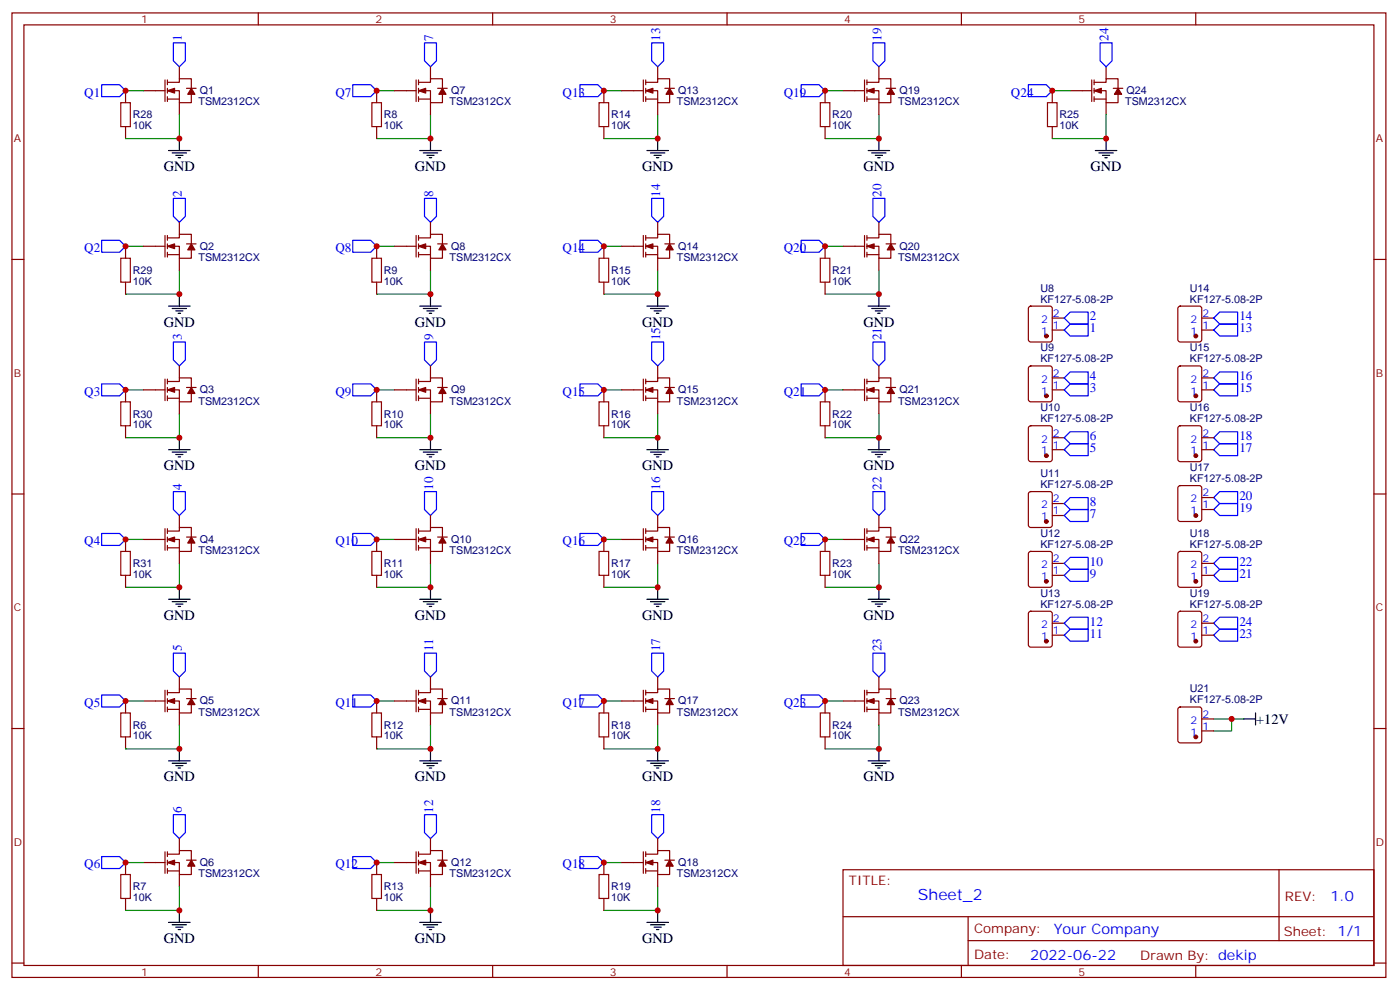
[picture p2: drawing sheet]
<svg xmlns="http://www.w3.org/2000/svg" width="413mm" height="292mm" viewBox="0 0 413 292" stroke-linecap="round" stroke-linejoin="round" font-family="sans-serif">
<g fill="none" stroke="#870000" stroke-width=".35">
<path d="M3.5 3.8h405.4v284.3h-405.4zM7.1 7.3h398.2v277.3h-398.2zM52.9 19.7v3.5M76.2 3.8v3.5M127 19.7v3.5M145.3 3.8v3.5M194 19.7v3.5M214.5 3.8v3.5M259.3 19.7v3.5M283.6 3.8v3.5M326.3 19.7v3.5M352.8 3.8v3.5"/>
<path d="M37 26.7v3.6M37 37.3v3.6M42.3 26.7h6.4M48.7 23.6v6.3M49.4 24.3h3.5v-1.1h3.5v2.8M49.4 26.7h3.5v3.6h3.5v-2.5M49.4 29.2h3.5M49.4 23.6v1.4M49.4 26v1.4M49.4 28.5v1.4M52.9 30.3v3.5M55 26h2.9"/>
<path d="M111.1 26.7v3.6M111.1 37.3v3.6M116.4 26.7h6.4M122.8 23.6v6.3M123.5 24.3h3.5v-1.1h3.5v2.8M123.5 26.7h3.5v3.6h3.5v-2.5M123.5 29.2h3.5M123.5 23.6v1.4M123.5 26v1.4M123.5 28.5v1.4M127 30.3v3.5M129.1 26h2.8"/>
<path d="M178.2 26.7v3.6M178.2 37.3v3.6M183.4 26.7h6.4M189.8 23.6v6.3M190.5 24.3h3.5v-1.1h3.6v2.8M190.5 26.7h3.5v3.6h3.6v-2.5M190.5 29.2h3.5M190.5 23.6v1.4M190.5 26v1.4M190.5 28.5v1.4M194 30.3v3.5M196.1 26h2.9"/>
<path d="M243.4 26.7v3.6M243.4 37.3v3.6M248.7 26.7h6.4M255.1 23.6v6.3M255.8 24.3h3.5v-1.1h3.5v2.8M255.8 26.7h3.5v3.6h3.5v-2.5M255.8 29.2h3.5M255.8 23.6v1.4M255.8 26v1.4M255.8 28.5v1.4M259.3 30.3v3.5M261.4 26h2.8"/>
<path d="M310.4 26.7v3.6M310.4 37.3v3.6M315.7 26.7h6.4M322.1 23.6v6.3M322.8 24.3h3.5v-1.1h3.5v2.8M322.8 26.7h3.5v3.6h3.5v-2.5M322.8 29.2h3.5M322.8 23.6v1.4M322.8 26v1.4M322.8 28.5v1.4M326.3 30.3v3.5M328.4 26h2.9"/>
<path d="M3.5 76.5h3.6M37 72.6v3.5M42.3 72.6h6.4M48.7 69.4v6.4M49.4 70.1h3.5v-1h3.5v2.8M49.4 72.6h3.5v3.5h3.5v-2.4M49.4 75.1h3.5M49.4 69.4v1.4M49.4 71.9v1.4M49.4 74.4v1.4M52.9 65.5v3.6M52.9 76.1v3.6"/>
<path d="M55 71.9h2.9M111.1 72.6v3.5M116.4 72.6h6.4M122.8 69.4v6.4M123.5 70.1h3.5v-1h3.5v2.8M123.5 72.6h3.5v3.5h3.5v-2.4M123.5 75.1h3.5M123.5 69.4v1.4M123.5 71.9v1.4M123.5 74.4v1.4M127 65.5v3.6M127 76.1v3.6"/>
<path d="M129.1 71.9h2.8M178.2 72.6v3.5M183.4 72.6h6.4M189.8 69.4v6.4M190.5 70.1h3.5v-1h3.6v2.8M190.5 72.6h3.5v3.5h3.6v-2.4M190.5 75.1h3.5M190.5 69.4v1.4M190.5 71.9v1.4M190.5 74.4v1.4M194 65.5v3.6M194 76.1v3.6"/>
<path d="M196.1 71.9h2.9M243.4 72.6v3.5M248.7 72.6h6.4M255.1 69.4v6.4M255.8 70.1h3.5v-1h3.5v2.8M255.8 72.6h3.5v3.5h3.5v-2.4M255.8 69.4v1.4M255.8 71.9v1.4M255.8 74.4v1.4M255.8 75.1h3.5M259.3 65.5v3.6M259.3 76.1v3.6"/>
<path d="M261.4 71.9h2.8M405.3 76.5h3.6M37 83.2v3.5M111.1 83.2v3.5M178.2 83.2v3.5M243.4 83.2v3.5M303.6 90.4l.5-.2h5.6l.7 .5v9.4l-.4 .7h-5.9l-.7-.4v-9.5zM310.4 97.3h3.6M310.4 93.8h3.6M347.7 90.4l.5-.2h5.6l.7 .5v9.4l-.4 .7h-5.9l-.7-.4v-9.5zM354.5 97.3h3.6M354.5 93.8h3.6"/>
<path d="M37 114.9v3.6M42.3 114.9h6.4M48.7 111.8v6.3M49.4 112.5h3.5v-1.1h3.5v2.8M49.4 114.9h3.5v3.6h3.5v-2.5M49.4 117.4h3.5M49.4 111.8v1.4M49.4 114.2v1.4M49.4 116.7v1.4M52.9 107.9v3.5M52.9 118.5v3.5M55 114.2h2.9"/>
<path d="M111.1 114.9v3.6M116.4 114.9h6.4M122.8 111.8v6.3M123.5 112.5h3.5v-1.1h3.5v2.8M123.5 114.9h3.5v3.6h3.5v-2.5M123.5 117.4h3.5M123.5 111.8v1.4M123.5 114.2v1.4M123.5 116.7v1.4M127 107.9v3.5M127 118.5v3.5M129.1 114.2h2.8"/>
<path d="M178.2 114.9v3.6M183.4 114.9h6.4M189.8 111.8v6.3M190.5 112.5h3.5v-1.1h3.6v2.8M190.5 114.9h3.5v3.6h3.6v-2.5M190.5 117.4h3.5M190.5 111.8v1.4M190.5 114.2v1.4M190.5 116.7v1.4M194 107.9v3.5M194 118.5v3.5M196.1 114.2h2.9"/>
<path d="M243.4 114.9v3.6M248.7 114.9h6.4M255.1 111.8v6.3M255.8 112.5h3.5v-1.1h3.5v2.8M255.8 114.9h3.5v3.6h3.5v-2.5M255.8 111.8v1.4M255.8 114.2v1.4M255.8 116.7v1.4M255.8 117.4h3.5M259.3 107.9v3.5M259.3 118.5v3.5M261.4 114.2h2.8"/>
<path d="M303.6 108.1l.5-.2h5.6l.7 .4v9.5l-.4 .6-5.9 .1-.7-.5v-9.4zM310.4 114.9h3.6M310.4 111.4h3.6M347.7 108.1l.5-.2h5.6l.7 .4v9.5l-.4 .6-5.9 .1-.7-.5v-9.4zM354.5 114.9h3.6M354.5 111.4h3.6M37 125.5v3.5M111.1 125.5v3.5M178.2 125.5v3.5M243.4 125.5v3.5M303.6 125.7l.5-.2h5.6l.7 .4v9.5l-.4 .6-5.9 .1-.7-.5v-9.4zM310.4 132.6h3.6"/>
<path d="M310.4 129h3.6M347.7 125.7l.5-.2h5.6l.7 .4v9.5l-.4 .6-5.9 .1-.7-.5v-9.4zM354.5 132.6h3.6M354.5 129h3.6M3.5 145.6h3.6M37 159v3.6M42.3 159h6.4M48.7 155.9v6.3M49.4 156.6h3.5v-1.1h3.5v2.8M49.4 159h3.5v3.6h3.5v-2.5M49.4 155.9v1.4M49.4 158.3v1.4"/>
<path d="M52.9 152v3.5M55 158.3h2.9M111.1 159v3.6M116.4 159h6.4M122.8 155.9v6.3M123.5 156.6h3.5v-1.1h3.5v2.8M123.5 159h3.5v3.6h3.5v-2.5M123.5 155.9v1.4M123.5 158.3v1.4M127 152v3.5M129.1 158.3h2.8M178.2 159v3.6"/>
<path d="M183.4 159h6.4M189.8 155.9v6.3M190.5 156.6h3.5v-1.1h3.6v2.8M190.5 159h3.5v3.6h3.6v-2.5M190.5 155.9v1.4M190.5 158.3v1.4M194 152v3.5M196.1 158.3h2.9M243.4 159v3.6M248.7 159h6.4M255.1 155.9v6.3M255.8 156.6h3.5v-1.1h3.5v2.8"/>
<path d="M255.8 159h3.5v3.6h3.5v-2.5M255.8 155.9v1.4M255.8 158.3v1.4M259.3 152v3.5M261.4 158.3h2.8M303.6 145.1l.5-.2h5.6l.7 .5v9.4l-.4 .6-5.9 .1-.7-.5v-9.4zM310.4 152h3.6M310.4 148.4h3.6M347.7 143.4l.5-.2h5.6l.7 .4v9.4l-.4 .7h-5.9l-.7-.4v-9.4zM354.5 150.2h3.6M354.5 146.7h3.6M405.3 145.6h3.6"/>
<path d="M37 169.6v3.5M49.4 161.5h3.5M49.4 160.8v1.4M52.9 162.6v3.5M111.1 169.6v3.5M123.5 161.5h3.5M123.5 160.8v1.4M127 162.6v3.5M178.2 169.6v3.5M190.5 161.5h3.5M190.5 160.8v1.4M194 162.6v3.5"/>
<path d="M243.4 169.6v3.5M255.8 160.8v1.4M255.8 161.5h3.5M259.3 162.6v3.5M303.6 162.8l.5-.2h5.6l.7 .4v9.4l-.4 .7h-5.9l-.7-.4v-9.4zM310.4 169.6h3.6M310.4 166.1h3.6M347.7 162.8l.5-.2h5.6l.7 .4v9.4l-.4 .7h-5.9l-.7-.4v-9.4zM354.5 169.6h3.6M354.5 166.1h3.6M52.9 199.6v3.5M127 199.6v3.5"/>
<path d="M194 199.6v3.5M259.3 199.6v3.5M303.6 180.4l.5-.2h5.6l.7 .4v9.5l-.4 .6-5.9 .1-.7-.5v-9.4zM310.4 187.3h3.6M310.4 183.7h3.6M347.7 180.4l.5-.2h5.6l.7 .4v9.5l-.4 .6-5.9 .1-.7-.5v-9.4zM354.5 187.3h3.6M354.5 183.7h3.6M3.5 214.8h3.6M37 206.7v3.5M37 217.2v3.6M42.3 206.7h6.4"/>
<path d="M48.7 203.5v6.3M49.4 204.2h3.5v-1.1h3.5v2.9M49.4 206.7h3.5v3.5h3.5v-2.5M49.4 209.1h3.5M49.4 203.5v1.4M49.4 206v1.4M49.4 208.4v1.4M52.9 210.2v3.5M55 206h2.9M111.1 206.7v3.5M111.1 217.2v3.6M116.4 206.7h6.4"/>
<path d="M122.8 203.5v6.3M123.5 204.2h3.5v-1.1h3.5v2.9M123.5 206.7h3.5v3.5h3.5v-2.5M123.5 209.1h3.5M123.5 203.5v1.4M123.5 206v1.4M123.5 208.4v1.4M127 210.2v3.5M129.1 206h2.8M178.2 206.7v3.5M178.2 217.2v3.6M183.4 206.7h6.4"/>
<path d="M189.8 203.5v6.3M190.5 204.2h3.5v-1.1h3.6v2.9M190.5 206.7h3.5v3.5h3.6v-2.5M190.5 209.1h3.5M190.5 203.5v1.4M190.5 206v1.4M190.5 208.4v1.4M194 210.2v3.5M196.1 206h2.9M243.4 206.7v3.5M243.4 217.2v3.6M248.7 206.7h6.4"/>
<path d="M255.1 203.5v6.3M255.8 204.2h3.5v-1.1h3.5v2.9M255.8 206.7h3.5v3.5h3.5v-2.5M255.8 209.1h3.5M255.8 203.5v1.4M255.8 206v1.4M255.8 208.4v1.4M259.3 210.2v3.5M261.4 206h2.8M347.7 208.6l.5-.2h5.6l.7 .5v9.4l-.4 .6-5.9 .1-.7-.5v-9.4zM354.5 215.5h3.6M354.5 211.9h3.6"/>
<path d="M405.3 214.8h3.6M37 254.3v3.5M42.3 254.3h6.4M48.7 251.1v6.4M49.4 251.8h3.5v-1h3.5v2.8M49.4 254.3h3.5v3.5h3.5v-2.5M49.4 256.8h3.5M49.4 251.1v1.4M49.4 253.6v1.4M49.4 256v1.5M52.9 247.2v3.6M52.9 257.8v3.5"/>
<path d="M55 253.6h2.9M111.1 254.3v3.5M116.4 254.3h6.4M122.8 251.1v6.4M123.5 251.8h3.5v-1h3.5v2.8M123.5 254.3h3.5v3.5h3.5v-2.5M123.5 256.8h3.5M123.5 251.1v1.4M123.5 253.6v1.4M123.5 256v1.5M127 247.2v3.6M127 257.8v3.5"/>
<path d="M129.1 253.6h2.8M178.2 254.3v3.5M183.4 254.3h6.4M189.8 251.1v6.4M190.5 251.8h3.5v-1h3.6v2.8M190.5 254.3h3.5v3.5h3.6v-2.5M190.5 256.8h3.5M190.5 251.1v1.4M190.5 253.6v1.4M190.5 256v1.5M194 247.2v3.6M194 257.8v3.5"/>
<path d="M196.1 253.6h2.9M248.7 256.4h156.6v28.2h-156.6zM377.3 256.4v20.9M37 264.9v3.5M111.1 264.9v3.5M178.2 264.9v3.5M248.7 270.2h156.5M285.6 277.3h119.6M285.6 270.2v14.2M3.5 283.9h3.6M76.2 284.6v3.5M145.3 284.6v3.5"/>
<path d="M214.5 284.6v3.5M283.6 284.6v3.5M352.8 284.6v3.5M405.3 283.9h3.6"/>
</g>
<g fill="none" stroke="#008700" stroke-width=".35">
<path d="M37 26.7h5.3M52.9 33.8v7.1h-15.9M111.1 26.7h5.3M127 33.8v7.1h-15.9M178.2 26.7h5.2M194 33.8v7.1h-15.8M243.4 26.7h5.3M259.3 33.8v7.1h-15.9M310.4 26.7h5.3M326.3 33.8v7.1h-15.9M37 72.6h5.3M52.9 79.7v7h-15.9"/>
<path d="M111.1 72.6h5.3M127 79.7v7h-15.9M178.2 72.6h5.2M194 79.7v7h-15.8M243.4 72.6h5.3M259.3 79.7v7h-15.9M37 114.9h5.3M111.1 114.9h5.3M178.2 114.9h5.2M243.4 114.9h5.3M52.9 122v7h-15.9M127 122v7h-15.9"/>
<path d="M194 122v7h-15.8M259.3 122v7h-15.9M37 159h5.3M111.1 159h5.3M178.2 159h5.2M243.4 159h5.3M52.9 166.1v7h-15.9M127 166.1v7h-15.9M194 166.1v7h-15.8M259.3 166.1v7h-15.9M37 206.7h5.3M52.9 213.7v7.1h-15.9"/>
<path d="M111.1 206.7h5.3M127 213.7v7.1h-15.9M178.2 206.7h5.2M194 213.7v7.1h-15.8M243.4 206.7h5.3M259.3 213.7v7.1h-15.9M358.1 211.9h8.8M363.4 211.9v3.6h-5.3M37 254.3h5.3M111.1 254.3h5.3M178.2 254.3h5.2M52.9 261.3v7.1h-15.9"/>
<path d="M127 261.3v7.1h-15.9M194 261.3v7.1h-15.8"/>
</g>
<g fill="none" stroke="#000" stroke-width=".35">
<path d="M49.7 44.4h6.4M50.8 45.1h4.2M51.9 45.8h2.1M52.6 46.5h.7M52.9 40.9v3.5M123.8 44.4h6.4M124.9 45.1h4.2M125.9 45.8h2.2M126.6 46.5h.8M127 40.9v3.5M190.9 44.4h6.3M191.9 45.1h4.2"/>
<path d="M193 45.8h2.1M193.7 46.5h.7M194 40.9v3.5M256.1 44.4h6.4M257.2 45.1h4.2M258.2 45.8h2.1M258.9 46.5h.7M259.3 40.9v3.5M323.1 44.4h6.4M324.2 45.1h4.2M325.3 45.8h2.1M326 46.5h.7"/>
<path d="M326.3 40.9v3.5M49.7 90.2h6.4M50.8 90.9h4.2M51.9 91.7h2.1M52.6 92.4h.7M52.9 86.7v3.5M123.8 90.2h6.4M124.9 90.9h4.2M125.9 91.7h2.2M126.6 92.4h.8M127 86.7v3.5M190.9 90.2h6.3"/>
<path d="M191.9 90.9h4.2M193 91.7h2.1M193.7 92.4h.7M194 86.7v3.5M256.1 90.2h6.4M257.2 90.9h4.2M258.2 91.7h2.1M258.9 92.4h.7M259.3 86.7v3.5M49.7 132.6h6.4M50.8 133.3h4.2M51.9 134h2.1"/>
<path d="M52.6 134.7h.7M52.9 129v3.6M123.8 132.6h6.4M124.9 133.3h4.2M125.9 134h2.2M126.6 134.7h.8M127 129v3.6M190.9 132.6h6.3M191.9 133.3h4.2M193 134h2.1M193.7 134.7h.7M194 129v3.6"/>
<path d="M256.1 132.6h6.4M257.2 133.3h4.2M258.2 134h2.1M258.9 134.7h.7M259.3 129v3.6M49.7 176.7h6.4M50.8 177.4h4.2M51.9 178.1h2.1M52.6 178.8h.7M52.9 173.1v3.6M123.8 176.7h6.4M124.9 177.4h4.2"/>
<path d="M125.9 178.1h2.2M126.6 178.8h.8M127 173.1v3.6M190.9 176.7h6.3M191.9 177.4h4.2M193 178.1h2.1M193.7 178.8h.7M194 173.1v3.6M256.1 176.7h6.4M257.2 177.4h4.2M258.2 178.1h2.1M258.9 178.8h.7"/>
<path d="M259.3 173.1v3.6M366.9 211.9h3.5M370.4 210.2v3.5M49.7 224.3h6.4M50.8 225h4.2M51.9 225.7h2.1M52.6 226.4h.7M52.9 220.8v3.5M123.8 224.3h6.4M124.9 225h4.2M125.9 225.7h2.2M126.6 226.4h.8"/>
<path d="M127 220.8v3.5M190.9 224.3h6.3M191.9 225h4.2M193 225.7h2.1M193.7 226.4h.7M194 220.8v3.5M256.1 224.3h6.4M257.2 225h4.2M258.2 225.7h2.1M258.9 226.4h.7M259.3 220.8v3.5M49.7 271.9h6.4"/>
<path d="M50.8 272.6h4.2M51.9 273.3h2.1M52.6 274h.7M52.9 268.4v3.5M123.8 271.9h6.4M124.9 272.6h4.2M125.9 273.3h2.2M126.6 274h.8M127 268.4v3.5M190.9 271.9h6.3M191.9 272.6h4.2M193 273.3h2.1"/>
<path d="M193.7 274h.7M194 268.4v3.5"/>
</g>
<g fill="#870000" stroke="#870000" stroke-width=".35">
<path d="M322.8 26.7l2.1-.7v1.4z"/>
<path d="M329.8 26l1.1 1.8h-2.1z"/>
<path d="M255.8 206.7l2.1-.7v1.4z"/>
<path d="M262.8 206l1.1 1.7h-2.1z"/>
<path d="M255.8 159l2.1-.7v1.4z"/>
<path d="M262.8 158.3l1.1 1.8h-2.1z"/>
<path d="M255.8 114.9l2.1-.7v1.4z"/>
<path d="M262.8 114.2l1.1 1.8h-2.1z"/>
<path d="M255.8 72.6l2.1-.7v1.4z"/>
<path d="M262.8 71.9l1.1 1.8h-2.1z"/>
<path d="M255.8 26.7l2.1-.7v1.4z"/>
<path d="M262.8 26l1.1 1.8h-2.1z"/>
<path d="M190.5 254.3l2.1-.7v1.4z"/>
<path d="M197.6 253.6l1 1.7h-2.1z"/>
<path d="M190.5 206.7l2.1-.7v1.4z"/>
<path d="M197.6 206l1 1.7h-2.1z"/>
<path d="M190.5 159l2.1-.7v1.4z"/>
<path d="M197.6 158.3l1 1.8h-2.1z"/>
<path d="M190.5 114.9l2.1-.7v1.4z"/>
<path d="M197.6 114.2l1 1.8h-2.1z"/>
<path d="M190.5 72.6l2.1-.7v1.4z"/>
<path d="M197.6 71.9l1 1.8h-2.1z"/>
<path d="M190.5 26.7l2.1-.7v1.4z"/>
<path d="M197.6 26l1 1.8h-2.1z"/>
<path d="M123.5 254.3l2.1-.7v1.4z"/>
<path d="M130.5 253.6l1.1 1.7h-2.1z"/>
<path d="M123.5 206.7l2.1-.7v1.4z"/>
<path d="M130.5 206l1.1 1.7h-2.1z"/>
<path d="M123.5 159l2.1-.7v1.4z"/>
<path d="M130.5 158.3l1.1 1.8h-2.1z"/>
<path d="M123.5 114.9l2.1-.7v1.4z"/>
<path d="M130.5 114.2l1.1 1.8h-2.1z"/>
<path d="M123.5 72.6l2.1-.7v1.4z"/>
<path d="M130.5 71.9l1.1 1.8h-2.1z"/>
<path d="M123.5 26.7l2.1-.7v1.4z"/>
<path d="M130.5 26l1.1 1.8h-2.1z"/>
<path d="M49.4 254.3l2.1-.7v1.4z"/>
<path d="M56.4 253.6l1.1 1.7h-2.1z"/>
<path d="M49.4 206.7l2.1-.7v1.4z"/>
<path d="M56.4 206l1.1 1.7h-2.1z"/>
<path d="M49.4 26.7l2.1-.7v1.4z"/>
<path d="M56.4 26l1.1 1.8h-2.1z"/>
<path d="M49.4 72.6l2.1-.7v1.4z"/>
<path d="M56.4 71.9l1.1 1.8h-2.1z"/>
<path d="M49.4 114.9l2.1-.7v1.4z"/>
<path d="M56.4 114.2l1.1 1.8h-2.1z"/>
<path d="M49.4 159l2.1-.7v1.4z"/>
<path d="M56.4 158.3l1.1 1.8h-2.1z"/>
<circle cx="352.8" cy="217.2" r=".53"/>
<circle cx="308.7" cy="99.1" r=".53"/>
<circle cx="308.7" cy="116.7" r=".53"/>
<circle cx="308.7" cy="134.3" r=".53"/>
<circle cx="308.7" cy="153.7" r=".53"/>
<circle cx="308.7" cy="171.4" r=".53"/>
<circle cx="308.7" cy="189" r=".53"/>
<circle cx="352.8" cy="99.1" r=".53"/>
<circle cx="352.8" cy="116.7" r=".53"/>
<circle cx="352.8" cy="134.3" r=".53"/>
<circle cx="352.8" cy="152" r=".53"/>
<circle cx="352.8" cy="171.4" r=".53"/>
<circle cx="352.8" cy="189" r=".53"/>
</g>
<g fill="none" stroke="#00f" stroke-width=".35">
<path d="M51.2 12.6h3.5v5.3l-1.8 1.8-1.7-1.8zM125.2 12.6h3.6v5.3l-1.8 1.8-1.8-1.8zM192.3 12.6h3.5v5.3l-1.8 1.8-1.7-1.8zM257.5 12.6h3.6v5.3l-1.8 1.8-1.8-1.8zM324.6 12.6h3.5v5.3l-1.8 1.8-1.7-1.8zM30 25h5.3l1.7 1.7-1.7 1.8h-5.3zM104.1 25h5.3l1.7 1.7-1.7 1.8h-5.3zM171.1 25h5.3l1.8 1.7-1.8 1.8h-5.3zM236.4 25h5.3l1.7 1.7-1.7 1.8h-5.3zM303.4 25h5.3l1.7 1.7-1.7 1.8h-5.3zM51.2 58.5h3.5v5.3l-1.8 1.7-1.7-1.7zM125.2 58.5h3.6v5.3l-1.8 1.7-1.8-1.7z"/>
<path d="M192.3 58.5h3.5v5.3l-1.8 1.7-1.7-1.7zM257.5 58.5h3.6v5.3l-1.8 1.7-1.8-1.7zM30 70.8h5.3l1.7 1.8-1.7 1.8h-5.3zM104.1 70.8h5.3l1.7 1.8-1.7 1.8h-5.3zM171.1 70.8h5.3l1.8 1.8-1.8 1.8h-5.3zM236.4 70.8h5.3l1.7 1.8-1.7 1.8h-5.3zM314 93.8l1.7-1.8h5.3v3.5h-5.3zM314 97.3l1.7-1.8h5.3v3.6h-5.3zM358.1 93.8l1.7-1.8h5.3v3.5h-5.3zM358.1 97.3l1.7-1.8h5.3v3.6h-5.3zM30 113.2h5.3l1.7 1.7-1.7 1.8h-5.3zM51.2 100.8h3.5v5.3l-1.8 1.8-1.7-1.8z"/>
<path d="M104.1 113.2h5.3l1.7 1.7-1.7 1.8h-5.3zM125.2 100.8h3.6v5.3l-1.8 1.8-1.8-1.8zM171.1 113.2h5.3l1.8 1.7-1.8 1.8h-5.3zM192.3 100.8h3.5v5.3l-1.8 1.8-1.7-1.8zM236.4 113.2h5.3l1.7 1.7-1.7 1.8h-5.3zM257.5 100.8h3.6v5.3l-1.8 1.8-1.8-1.8zM314 111.4l1.7-1.8h5.3v3.6h-5.3zM314 114.9l1.7-1.7h5.3v3.5h-5.3zM358.1 111.4l1.7-1.8h5.3v3.6h-5.3zM358.1 114.9l1.7-1.7h5.3v3.5h-5.3zM314 129l1.7-1.7h5.3v3.5h-5.3zM314 132.6l1.7-1.8h5.3v3.5h-5.3z"/>
<path d="M358.1 129l1.7-1.7h5.3v3.5h-5.3zM358.1 132.6l1.7-1.8h5.3v3.5h-5.3zM30 157.3h5.3l1.7 1.7-1.7 1.8h-5.3zM51.2 144.9h3.5v5.3l-1.8 1.8-1.7-1.8zM104.1 157.3h5.3l1.7 1.7-1.7 1.8h-5.3zM125.2 144.9h3.6v5.3l-1.8 1.8-1.8-1.8zM171.1 157.3h5.3l1.8 1.7-1.8 1.8h-5.3zM192.3 144.9h3.5v5.3l-1.8 1.8-1.7-1.8zM236.4 157.3h5.3l1.7 1.7-1.7 1.8h-5.3zM257.5 144.9h3.6v5.3l-1.8 1.8-1.8-1.8zM314 148.4l1.7-1.7h5.3v3.5h-5.3zM314 152l1.7-1.8h5.3v3.5h-5.3z"/>
<path d="M358.1 146.7l1.7-1.8h5.3v3.5h-5.3zM358.1 150.2l1.7-1.8h5.3v3.6h-5.3zM314 166.1l1.7-1.8h5.3v3.6h-5.3zM314 169.6l1.7-1.7h5.3v3.5h-5.3zM358.1 166.1l1.7-1.8h5.3v3.6h-5.3zM358.1 169.6l1.7-1.7h5.3v3.5h-5.3zM51.2 192.5h3.5v5.3l-1.8 1.8-1.7-1.8zM125.2 192.5h3.6v5.3l-1.8 1.8-1.8-1.8zM192.3 192.5h3.5v5.3l-1.8 1.8-1.7-1.8zM257.5 192.5h3.6v5.3l-1.8 1.8-1.8-1.8zM314 183.7l1.7-1.7h5.3v3.5h-5.3zM314 187.3l1.7-1.8h5.3v3.5h-5.3z"/>
<path d="M358.1 183.7l1.7-1.7h5.3v3.5h-5.3zM358.1 187.3l1.7-1.8h5.3v3.5h-5.3zM30 204.9h5.3l1.7 1.8-1.7 1.7h-5.3zM104.1 204.9h5.3l1.7 1.8-1.7 1.7h-5.3zM171.1 204.9h5.3l1.8 1.8-1.8 1.7h-5.3zM236.4 204.9h5.3l1.7 1.8-1.7 1.7h-5.3zM30 252.5h5.3l1.7 1.8-1.7 1.7h-5.3zM51.2 240.2h3.5v5.3l-1.8 1.7-1.7-1.7zM104.1 252.5h5.3l1.7 1.8-1.7 1.7h-5.3zM125.2 240.2h3.6v5.3l-1.8 1.7-1.8-1.7zM171.1 252.5h5.3l1.8 1.8-1.8 1.7h-5.3zM192.3 240.2h3.5v5.3l-1.8 1.7-1.7-1.7z"/>
</g>
<g fill="none" stroke="#a10000" stroke-width=".35">
<path d="M35.6 30.3h2.9v7h-2.9zM109.7 30.3h2.8v7h-2.8zM176.7 30.3h2.9v7h-2.9zM242 30.3h2.8v7h-2.8zM309 30.3h2.9v7h-2.9zM35.6 76.1h2.9v7.1h-2.9zM109.7 76.1h2.8v7.1h-2.8zM176.7 76.1h2.9v7.1h-2.9zM242 76.1h2.8v7.1h-2.8zM35.6 118.5h2.9v7h-2.9zM109.7 118.5h2.8v7h-2.8zM176.7 118.5h2.9v7h-2.9z"/>
<path d="M242 118.5h2.8v7h-2.8zM35.6 162.6h2.9v7h-2.9zM109.7 162.6h2.8v7h-2.8zM176.7 162.6h2.9v7h-2.9zM242 162.6h2.8v7h-2.8zM35.6 210.2h2.9v7h-2.9zM109.7 210.2h2.8v7h-2.8zM176.7 210.2h2.9v7h-2.9zM242 210.2h2.8v7h-2.8zM35.6 257.8h2.9v7.1h-2.9zM109.7 257.8h2.8v7.1h-2.8zM176.7 257.8h2.9v7.1h-2.9z"/>
</g>
<g fill="#c00">
<circle cx="363.4" cy="211.9" r=".88"/>
<circle cx="178.2" cy="254.3" r=".88"/>
<circle cx="326.3" cy="40.9" r=".88"/>
<circle cx="310.4" cy="26.7" r=".88"/>
<circle cx="243.4" cy="206.7" r=".88"/>
<circle cx="243.4" cy="159" r=".88"/>
<circle cx="243.4" cy="114.9" r=".88"/>
<circle cx="243.4" cy="72.6" r=".88"/>
<circle cx="243.4" cy="26.7" r=".88"/>
<circle cx="178.2" cy="206.7" r=".88"/>
<circle cx="178.2" cy="159" r=".88"/>
<circle cx="178.2" cy="114.9" r=".88"/>
<circle cx="178.2" cy="72.6" r=".88"/>
<circle cx="178.2" cy="26.7" r=".88"/>
<circle cx="111.1" cy="254.3" r=".88"/>
<circle cx="111.1" cy="206.7" r=".88"/>
<circle cx="111.1" cy="159" r=".88"/>
<circle cx="111.1" cy="114.9" r=".88"/>
<circle cx="111.1" cy="72.6" r=".88"/>
<circle cx="111.1" cy="26.7" r=".88"/>
<circle cx="37" cy="254.3" r=".88"/>
<circle cx="37" cy="206.7" r=".88"/>
<circle cx="37" cy="159" r=".88"/>
<circle cx="37" cy="114.9" r=".88"/>
<circle cx="37" cy="72.6" r=".88"/>
<circle cx="259.3" cy="220.8" r=".88"/>
<circle cx="259.3" cy="173.1" r=".88"/>
<circle cx="259.3" cy="129" r=".88"/>
<circle cx="259.3" cy="86.7" r=".88"/>
<circle cx="259.3" cy="40.9" r=".88"/>
<circle cx="194" cy="268.4" r=".88"/>
<circle cx="194" cy="220.8" r=".88"/>
<circle cx="194" cy="173.1" r=".88"/>
<circle cx="194" cy="129" r=".88"/>
<circle cx="194" cy="86.7" r=".88"/>
<circle cx="194" cy="40.9" r=".88"/>
<circle cx="127" cy="268.4" r=".88"/>
<circle cx="127" cy="220.8" r=".88"/>
<circle cx="127" cy="173.1" r=".88"/>
<circle cx="127" cy="129" r=".88"/>
<circle cx="127" cy="86.7" r=".88"/>
<circle cx="127" cy="40.9" r=".88"/>
<circle cx="52.9" cy="268.4" r=".88"/>
<circle cx="52.9" cy="220.8" r=".88"/>
<circle cx="37" cy="26.7" r=".88"/>
<circle cx="52.9" cy="40.9" r=".88"/>
<circle cx="52.9" cy="86.7" r=".88"/>
<circle cx="52.9" cy="129" r=".88"/>
<circle cx="52.9" cy="173.1" r=".88"/>
</g>
<text font-size="4.6" fill="#00f" x="270.8" y="265.4">Sheet_2</text>
<g font-size="4.2">
<text x="48.3" y="50.5">GND</text>
<text x="122.4" y="50.5">GND</text>
<text x="189.4" y="50.5">GND</text>
<text x="254.7" y="50.5">GND</text>
<text x="321.7" y="50.5">GND</text>
<text x="48.3" y="96.3">GND</text>
<text x="122.4" y="96.3">GND</text>
<text x="189.4" y="96.3">GND</text>
<text x="254.7" y="96.3">GND</text>
<text x="48.3" y="138.7">GND</text>
<text x="122.4" y="138.7">GND</text>
<text x="189.4" y="138.7">GND</text>
<text x="254.7" y="138.7">GND</text>
<text x="48.3" y="182.8">GND</text>
<text x="122.4" y="182.8">GND</text>
<text x="189.4" y="182.8">GND</text>
<text x="254.7" y="182.8">GND</text>
<text x="370.6" y="213.4">+12V</text>
<text x="48.3" y="230.4">GND</text>
<text x="122.4" y="230.4">GND</text>
<text x="189.4" y="230.4">GND</text>
<text x="254.7" y="230.4">GND</text>
<text x="48.3" y="278">GND</text>
<text x="122.4" y="278">GND</text>
<text x="189.4" y="278">GND</text>
</g>
<g font-size="4.2" fill="#00f">
<text x="392.5" y="265.7">1.0</text>
<text x="310.9" y="275.2">Your Company</text>
<text x="304" y="283">2022-06-22</text>
</g>
<g font-size="3.9" fill="#00f">
<text x="53.6" y="12.1" transform="rotate(-90 53.6 12.1)">1</text>
<text x="127.8" y="12.1" transform="rotate(-90 127.8 12.1)">7</text>
<text x="194.8" y="12.1" transform="rotate(-90 194.8 12.1)">13</text>
<text x="260.1" y="12.1" transform="rotate(-90 260.1 12.1)">19</text>
<text x="327.1" y="12.1" transform="rotate(-90 327.1 12.1)">24</text>
<text x="24.9" y="28.6">Q1</text>
<text x="98.9" y="28.5">Q7</text>
<text x="166" y="28.5">Q13</text>
<text x="231.2" y="28.5">Q19</text>
<text x="298.3" y="28.5">Q24</text>
<text x="53.6" y="58" transform="rotate(-90 53.6 58)">2</text>
<text x="127.8" y="58" transform="rotate(-90 127.8 58)">8</text>
<text x="194.8" y="58" transform="rotate(-90 194.8 58)">14</text>
<text x="260.1" y="58" transform="rotate(-90 260.1 58)">20</text>
<text x="24.9" y="74.4">Q2</text>
<text x="98.9" y="74.3">Q8</text>
<text x="166" y="74.3">Q14</text>
<text x="231.2" y="74.3">Q20</text>
<text x="321.6" y="94.5">2</text>
<text x="365.7" y="94.5">14</text>
<text x="53.7" y="100.3" transform="rotate(-90 53.7 100.3)">3</text>
<text x="127.8" y="100.3" transform="rotate(-90 127.8 100.3)">9</text>
<text x="194.8" y="100.3" transform="rotate(-90 194.8 100.3)">15</text>
<text x="260.1" y="100.3" transform="rotate(-90 260.1 100.3)">21</text>
<text x="321.6" y="98">1</text>
<text x="365.7" y="98">13</text>
<text x="321.6" y="112.1">4</text>
<text x="365.7" y="112.1">16</text>
<text x="24.9" y="116.6">Q3</text>
<text x="98.9" y="116.6">Q9</text>
<text x="166" y="116.6">Q15</text>
<text x="231.2" y="116.6">Q21</text>
<text x="321.6" y="115.6">3</text>
<text x="365.7" y="115.6">15</text>
<text x="321.6" y="129.8">6</text>
<text x="365.7" y="129.8">18</text>
<text x="321.6" y="133.3">5</text>
<text x="365.7" y="133.3">17</text>
<text x="53.7" y="144.4" transform="rotate(-90 53.7 144.4)">4</text>
<text x="127.8" y="144.4" transform="rotate(-90 127.8 144.4)">10</text>
<text x="194.8" y="144.4" transform="rotate(-90 194.8 144.4)">16</text>
<text x="260.1" y="144.4" transform="rotate(-90 260.1 144.4)">22</text>
<text x="321.6" y="149.2">8</text>
<text x="365.7" y="147.4">20</text>
<text x="321.6" y="152.7">7</text>
<text x="365.7" y="150.9">19</text>
<text x="24.9" y="160.7">Q4</text>
<text x="98.9" y="160.7">Q10</text>
<text x="166" y="160.7">Q16</text>
<text x="231.2" y="160.7">Q22</text>
<text x="321.6" y="166.8">10</text>
<text x="365.7" y="166.8">22</text>
<text x="321.6" y="170.3">9</text>
<text x="365.7" y="170.3">21</text>
<text x="321.6" y="184.4">12</text>
<text x="365.7" y="184.4">24</text>
<text x="321.6" y="188">11</text>
<text x="365.7" y="188">23</text>
<text x="53.7" y="192" transform="rotate(-90 53.7 192)">5</text>
<text x="127.8" y="192" transform="rotate(-90 127.8 192)">11</text>
<text x="194.8" y="192" transform="rotate(-90 194.8 192)">17</text>
<text x="260.1" y="192" transform="rotate(-90 260.1 192)">23</text>
<text x="24.9" y="208.4">Q5</text>
<text x="98.9" y="208.4">Q11</text>
<text x="166" y="208.4">Q17</text>
<text x="231.2" y="208.4">Q23</text>
<text x="53.7" y="239.6" transform="rotate(-90 53.7 239.6)">6</text>
<text x="127.8" y="239.6" transform="rotate(-90 127.8 239.6)">12</text>
<text x="194.8" y="239.6" transform="rotate(-90 194.8 239.6)">18</text>
<text x="24.9" y="256">Q6</text>
<text x="98.9" y="256">Q12</text>
<text x="166" y="256">Q18</text>
</g>
<g font-size="3.9" fill="#800">
<text x="250.5" y="261">TITLE:</text>
<text x="379.1" y="265.7">REV:</text>
<text x="287.4" y="275.2">Company:</text>
<text x="378.7" y="275.8">Sheet: 1/1</text>
<text x="287.4" y="282.9">Date:</text>
<text x="336.4" y="282.9">Drawn By: dekip</text>
</g>
<g font-size="3.2" fill="#800">
<text x="41.6" y="6.8">1</text>
<text x="110.8" y="6.8">2</text>
<text x="179.9" y="6.8">3</text>
<text x="249.1" y="6.8">4</text>
<text x="318.2" y="6.8">5</text>
<text x="4.1" y="41.9">A</text>
<text x="405.9" y="41.9">A</text>
<text x="4.1" y="111.1">B</text>
<text x="405.9" y="111.1">B</text>
<text x="4.1" y="180.2">C</text>
<text x="405.9" y="180.2">C</text>
<text x="4.1" y="249.3">D</text>
<text x="405.9" y="249.3">D</text>
<text x="41.6" y="287.6">1</text>
<text x="110.8" y="287.6">2</text>
<text x="179.9" y="287.6">3</text>
<text x="249.1" y="287.6">4</text>
<text x="318.2" y="287.6">5</text>
</g>
<g font-size="3.2" fill="#000080">
<text x="59" y="27.8">Q1</text>
<text x="133.1" y="27.8">Q7</text>
<text x="200.1" y="27.8">Q13</text>
<text x="265.3" y="27.8">Q19</text>
<text x="332.4" y="27.8">Q24</text>
<text x="39.2" y="34.9">R28</text>
<text x="58.6" y="31.1">TSM2312CX</text>
<text x="113.2" y="34.9">R8</text>
<text x="132.6" y="31.1">TSM2312CX</text>
<text x="180.3" y="34.9">R14</text>
<text x="199.7" y="31.1">TSM2312CX</text>
<text x="245.5" y="34.9">R20</text>
<text x="264.9" y="31.1">TSM2312CX</text>
<text x="312.6" y="34.9">R25</text>
<text x="332" y="31.1">TSM2312CX</text>
<text x="39.2" y="38">10K</text>
<text x="113.2" y="38">10K</text>
<text x="180.3" y="38">10K</text>
<text x="245.5" y="38">10K</text>
<text x="312.6" y="38">10K</text>
<text x="58.6" y="76.9">TSM2312CX</text>
<text x="59" y="73.6">Q2</text>
<text x="132.6" y="76.9">TSM2312CX</text>
<text x="133.1" y="73.6">Q8</text>
<text x="199.7" y="76.9">TSM2312CX</text>
<text x="200.1" y="73.6">Q14</text>
<text x="264.9" y="76.9">TSM2312CX</text>
<text x="265.3" y="73.6">Q20</text>
<text x="39.2" y="83.9">10K</text>
<text x="39.2" y="80.8">R29</text>
<text x="113.2" y="83.9">10K</text>
<text x="113.2" y="80.8">R9</text>
<text x="180.3" y="83.9">10K</text>
<text x="180.3" y="80.8">R15</text>
<text x="245.5" y="83.9">10K</text>
<text x="245.5" y="80.8">R21</text>
<text x="306.9" y="89.2">KF127-5.08-2P</text>
<text x="306.9" y="86">U8</text>
<text x="351" y="89.2">KF127-5.08-2P</text>
<text x="351" y="86">U14</text>
<text x="306.9" y="106.8">KF127-5.08-2P</text>
<text x="306.9" y="103.6">U9</text>
<text x="351" y="106.8">KF127-5.08-2P</text>
<text x="351" y="103.6">U15</text>
<text x="58.6" y="119.3">TSM2312CX</text>
<text x="59" y="116">Q3</text>
<text x="132.6" y="119.3">TSM2312CX</text>
<text x="133.1" y="116">Q9</text>
<text x="199.7" y="119.3">TSM2312CX</text>
<text x="200.1" y="116">Q15</text>
<text x="264.9" y="119.3">TSM2312CX</text>
<text x="265.3" y="116">Q21</text>
<text x="39.2" y="123.1">R30</text>
<text x="113.2" y="123.1">R10</text>
<text x="180.3" y="123.1">R16</text>
<text x="245.5" y="123.1">R22</text>
<text x="306.9" y="124.5">KF127-5.08-2P</text>
<text x="306.9" y="121.2">U10</text>
<text x="351" y="124.5">KF127-5.08-2P</text>
<text x="351" y="121.2">U16</text>
<text x="39.2" y="126.2">10K</text>
<text x="113.2" y="126.2">10K</text>
<text x="180.3" y="126.2">10K</text>
<text x="245.5" y="126.2">10K</text>
<text x="306.9" y="143.9">KF127-5.08-2P</text>
<text x="306.9" y="140.6">U11</text>
<text x="351" y="142.1">KF127-5.08-2P</text>
<text x="351" y="138.9">U17</text>
<text x="59" y="160.1">Q4</text>
<text x="133.1" y="160.1">Q10</text>
<text x="200.1" y="160.1">Q16</text>
<text x="265.3" y="160.1">Q22</text>
<text x="306.9" y="161.5">KF127-5.08-2P</text>
<text x="306.9" y="158.3">U12</text>
<text x="351" y="161.5">KF127-5.08-2P</text>
<text x="351" y="158.3">U18</text>
<text x="39.2" y="167.2">R31</text>
<text x="58.6" y="163.4">TSM2312CX</text>
<text x="113.2" y="167.2">R11</text>
<text x="132.6" y="163.4">TSM2312CX</text>
<text x="180.3" y="167.2">R17</text>
<text x="199.7" y="163.4">TSM2312CX</text>
<text x="245.5" y="167.2">R23</text>
<text x="264.9" y="163.4">TSM2312CX</text>
<text x="39.2" y="170.3">10K</text>
<text x="113.2" y="170.3">10K</text>
<text x="180.3" y="170.3">10K</text>
<text x="245.5" y="170.3">10K</text>
<text x="306.9" y="179.1">KF127-5.08-2P</text>
<text x="306.9" y="175.9">U13</text>
<text x="351" y="179.1">KF127-5.08-2P</text>
<text x="351" y="175.9">U19</text>
<text x="59" y="207.7">Q5</text>
<text x="133.1" y="207.7">Q11</text>
<text x="200.1" y="207.7">Q17</text>
<text x="265.3" y="207.7">Q23</text>
<text x="351" y="207.4">KF127-5.08-2P</text>
<text x="351" y="204.1">U21</text>
<text x="39.2" y="214.8">R6</text>
<text x="58.6" y="211">TSM2312CX</text>
<text x="113.2" y="214.8">R12</text>
<text x="132.6" y="211">TSM2312CX</text>
<text x="180.3" y="214.8">R18</text>
<text x="199.7" y="211">TSM2312CX</text>
<text x="245.5" y="214.8">R24</text>
<text x="264.9" y="211">TSM2312CX</text>
<text x="39.2" y="218">10K</text>
<text x="113.2" y="218">10K</text>
<text x="180.3" y="218">10K</text>
<text x="245.5" y="218">10K</text>
<text x="59" y="255.3">Q6</text>
<text x="133.1" y="255.3">Q12</text>
<text x="200.1" y="255.3">Q18</text>
<text x="39.2" y="262.5">R7</text>
<text x="58.6" y="258.6">TSM2312CX</text>
<text x="113.2" y="262.5">R13</text>
<text x="132.6" y="258.6">TSM2312CX</text>
<text x="180.3" y="262.5">R19</text>
<text x="199.7" y="258.6">TSM2312CX</text>
<text x="39.2" y="265.6">10K</text>
<text x="113.2" y="265.6">10K</text>
<text x="180.3" y="265.6">10K</text>
</g>
<g font-size="3.2" fill="#00f">
<text x="307.1" y="95.2">2</text>
<text x="310.6" y="93.4">2</text>
<text x="351.2" y="95.2">2</text>
<text x="354.7" y="93.4">2</text>
<text x="307.1" y="98.7">1</text>
<text x="310.6" y="96.9">1</text>
<text x="351.2" y="98.7">1</text>
<text x="354.7" y="96.9">1</text>
<text x="307.1" y="112.8">2</text>
<text x="310.6" y="111.1">2</text>
<text x="351.2" y="112.8">2</text>
<text x="354.7" y="111.1">2</text>
<text x="307.1" y="116.3">1</text>
<text x="310.6" y="114.6">1</text>
<text x="351.2" y="116.3">1</text>
<text x="354.7" y="114.6">1</text>
<text x="307.1" y="130.5">2</text>
<text x="310.6" y="128.7">2</text>
<text x="351.2" y="130.5">2</text>
<text x="354.7" y="128.7">2</text>
<text x="307.1" y="134">1</text>
<text x="310.6" y="132.2">1</text>
<text x="351.2" y="134">1</text>
<text x="354.7" y="132.2">1</text>
<text x="307.1" y="149.9">2</text>
<text x="310.6" y="148.1">2</text>
<text x="351.2" y="148.1">2</text>
<text x="354.7" y="149.9">1</text>
<text x="354.7" y="146.3">2</text>
<text x="307.1" y="153.4">1</text>
<text x="310.6" y="151.6">1</text>
<text x="351.2" y="151.6">1</text>
<text x="307.1" y="167.5">2</text>
<text x="310.6" y="165.7">2</text>
<text x="351.2" y="167.5">2</text>
<text x="354.7" y="165.7">2</text>
<text x="307.1" y="171">1</text>
<text x="310.6" y="169.3">1</text>
<text x="351.2" y="171">1</text>
<text x="354.7" y="169.3">1</text>
<text x="307.1" y="185.1">2</text>
<text x="310.6" y="183.4">2</text>
<text x="351.2" y="185.1">2</text>
<text x="354.7" y="183.4">2</text>
<text x="307.1" y="188.7">1</text>
<text x="310.6" y="186.9">1</text>
<text x="351.2" y="188.7">1</text>
<text x="354.7" y="186.9">1</text>
<text x="351.2" y="213.4">2</text>
<text x="354.7" y="215.1">1</text>
<text x="354.7" y="211.6">2</text>
<text x="351.2" y="216.9">1</text>
</g>
</svg>
